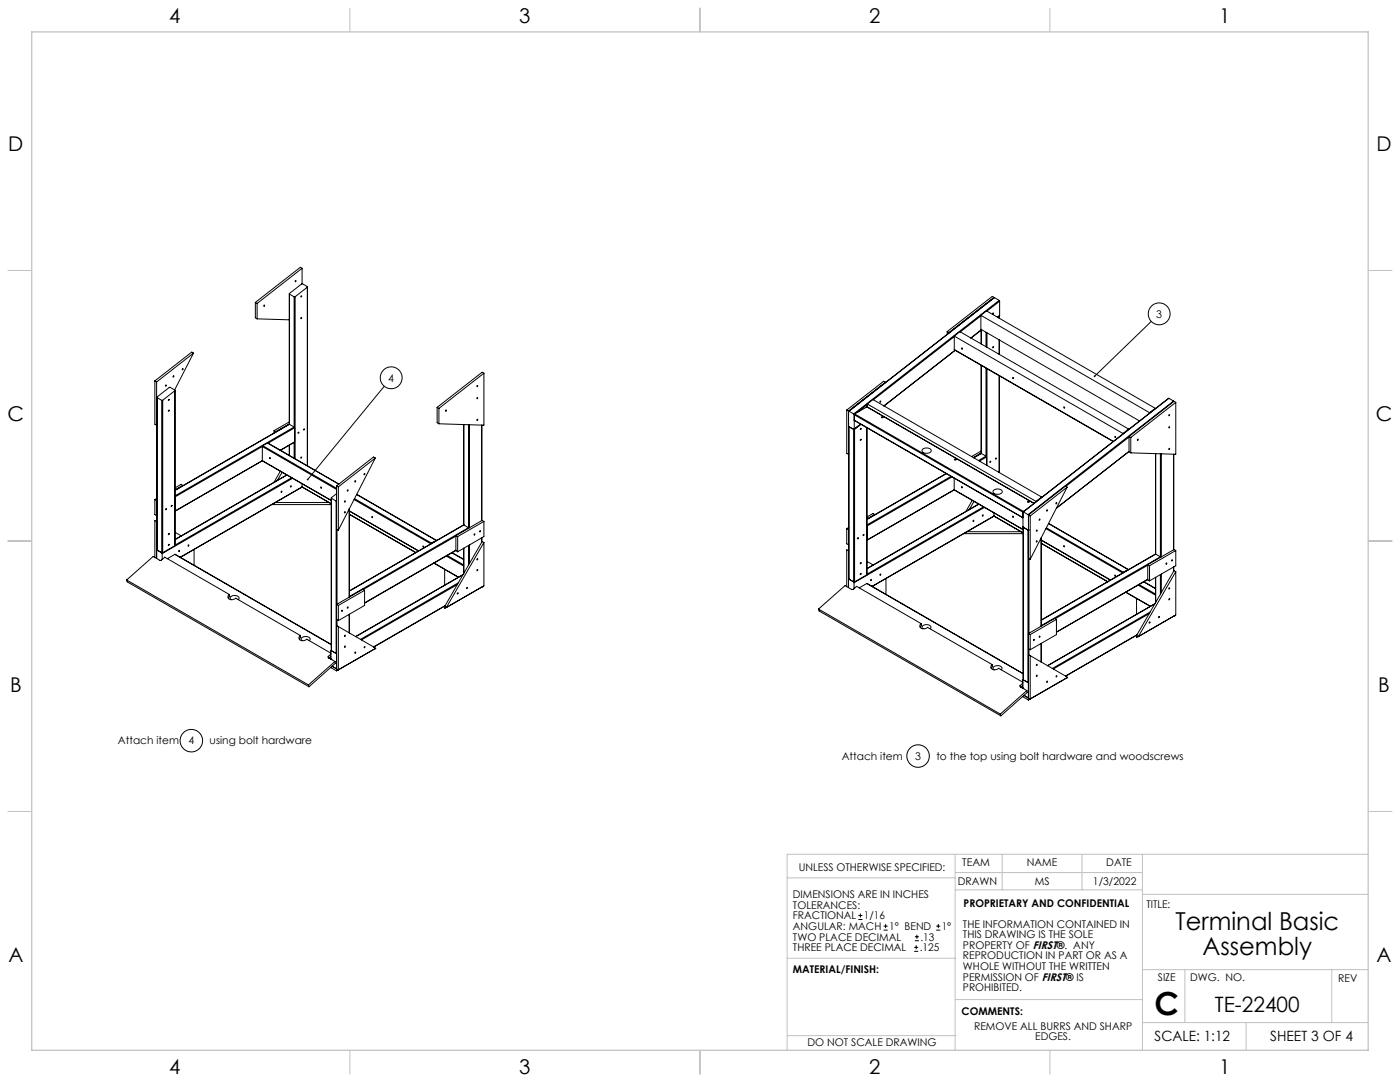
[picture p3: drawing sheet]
<svg xmlns="http://www.w3.org/2000/svg" width="559mm" height="432mm" viewBox="0 0 559 432" stroke-linecap="round" stroke-linejoin="round" font-family="sans-serif">
<g fill="none" stroke="#c0c0c0" stroke-width=".4">
<path d="M139.7 3.2v9.5M279.4 3.2v9.5M419.1 3.2v9.5M3.1 107.9h9.6M546.1 107.9h9.5M3.1 215.9h9.6M546.1 215.9h9.5M3.1 323.8h9.6M546.1 323.8h9.5M314.2 350.3h67M381.2 340.9v78.2M381.2 355.1h74.8"/>
<path d="M381.2 348.2h74.8M400 340.9v14.2M431.9 340.9v14.2M456 340.9v78.2M456 356.9h90.1M546.1 340.9h-231.9v78.2M314.2 382.4h67.2M381.2 398.9h74.8M456 387h90.1M472.9 387v21.1M531.6 387v21.1M139.7 419.1v9.6"/>
<path d="M279.4 419.1v9.6M314.2 413.3h67M419.1 419.1v9.6M456 408.1h90.1M497.4 408.1v11"/>
</g>
<path d="M12.7 12.7h533.4v406.4h-533.4z" fill="none" stroke="#c0c0c0" stroke-width=".5"/>
<g fill="none" stroke="#000" stroke-width=".4">
<path d="M115.5 117.3v52M115.5 117.4l1.9 1.1M115.5 117.4v51.9M117.4 118.5v51.9M117.8 118.4l-.4 .1M117.8 118.4v64.7M120.6 107.1l-18 14M120.6 107.1v6.1M120.6 107.1l-.7-.4-18 14M122.7 114.6v-.2l-2.3-1.1-4.9 4.1M122.7 114.6l-4.9 3.8M122.7 114.6v71.3"/>
<path d="M122.7 114.5v71.4M396.7 118.7l-17.9 14M396.7 118.7v.1M396.7 118.7l-.6-.4-18 14M396.9 118.8l-58.2 45.3M396.9 118.8l-58 45.3M396.9 118.8l1.9 1.1M398.8 119.9l.2 .3M398.8 119.9l-58.1 45.3M101.9 120.7v6.1l.7 .4M101.9 120.7l.7 .4M102.6 121.1v6.1"/>
<path d="M102.6 127.2l12.9 .4M378.1 132.3v1.1M378.1 132.3l.7 .4M378.8 132.7v.2M380.9 139.5l63.4 36.7M380.9 134.1v5.4M380.9 134.1l2.3-1.7 67.3 38.8M380.9 134.1l67.3 38.9M380.9 139.5l63.5 36.6M380.9 134.3l-32.3 25.3M381.3 139.8l-28.5 22.2M391.5 125.8l2.3-1.7 67.3 38.8"/>
<path d="M391.5 125.8l67.4 38.9M391.5 125.8v5.6l63.3 36.6M391.5 126l-8.2 6.5M391.7 131.7v5.6M391.8 131.6l-4.3 3.3M391.8 131.6l-4.2 3.3M393.6 132.6v5.8M393.9 132.8v5.8M398.3 126.7l.6-.6v.9M398.8 135.6l.1 5.9M399 125.9l-.8 .7M399 120.2v5.7"/>
<path d="M399 120.2l-5.1 4M399 125.9l-.9 .7M459.5 128.3l-22.6 21.8M61.8 152l.7 .4M61.8 152v17.3l.7 .4M62.5 152.4v17.3M62.6 158.6l.1 60.9M64.6 159.8v60.8M64.9 159.7l-.3 .1M64.9 159.7v60.9M69.8 155.9v-.2l-2.2-1.1-5 3.9 2 1.3M69.8 155.9l-4.9 3.8"/>
<path d="M69.8 155.9v61.9M69.9 155.8l-.1 62M77.2 140.9l-.6-.4-14.8 11.5M77.2 140.9l-14.7 11.5M77.2 140.9l-7.5 14.7M153.4 154.1l-30.6 37.3M193.1 148.9v20.8l-17.9-.6M193.1 148.9l-17.9 14.1M193.1 148.9l-.7-.3-17.9 14M353.4 152.5l-14.7 11.5M353.4 152.5l-.1 .3M353.4 152.5l-.7-.3-14.7 11.5"/>
<path d="M391.6 145.8l.1 35.2M393.6 146.9v35.1M393.9 147.1v38.6M398.8 149.9l.1 38.7M466.5 159l-58.2 45.3M466.5 159l-58 45.3M466.5 159l1.9 1.1M62.6 169.5l-.1 .2M104.7 178.2v5.6M104.7 178.2l29.6 17.1M104.7 178.2l-34.7 20M104.9 177.9l-.2 .3"/>
<path d="M104.9 177.9l29.4 17M106.8 176.8l28.5 16.4M106.8 176.8l-1.9 1.1M106.8 176.8l28.4 16.4M109.4 171.9l.7 .4M109.4 171.9v.9M110.1 172.3v.1M115.4 169.3h.1M115.5 177.7v4.1M115.5 168.4l-6.1 3.5M115.5 169.2l-5.4 3.1M115.5 169.3l-45.6 26.4"/>
<path d="M115.5 169.3l1.9 1.1M117.4 170.4l.2 .3M117.4 176.6v6.3M117.4 170.4l-47.5 27.5M117.6 176.4l-5.7 3.3M117.6 170.7v5.7M117.6 170.7l-10.6 6.1M119.1 172.5l.2 .2-.3 .2zM174.5 162.6v6.1l.7 .4M174.5 162.6l.7 .4M175.2 163v6.1M185.1 169.4v40.1"/>
<path d="M187 169.5v41.1M187.4 169.5v41.1M192.2 169.7v38.1M192.3 169.7v38.1M338 163.7l.7 .3M338 163.7v17.2l.7 .4M338.7 164v17.3M338.7 169.9l.2 .4M338.8 170.3v60.8M338.8 170.3l1.9 1.1M338.9 164.1l-.2 .2M338.9 170.3l1.9 1.1 .2-.2"/>
<path d="M338.9 164.1l1.8 1.1M340.7 171.4v60.8M340.7 165.2l.3 .3M341 165.5l67.3 38.9M341 165.5v5.7M341.1 171.3l-.4 .1M341.1 171.3v60.9M341.1 165.2l-.1 .3M341.1 165.2l67.4 38.9M343.5 175.3l.2 .2-.3 .3zM343.5 169.3l-2.5 1.9M343.5 169.3l-2.6 2"/>
<path d="M343.6 169.3l-2.5 2M346 170.7v58.7M346 162.4l66.8 38.4zM346 162.4l-4.9 2.8M346.2 161.2v1.2M346.2 161.2l2.2-1.7 67.4 38.9M346.2 161.2l67.3 38.9M346.2 161.4l-4.2 3.3M368.2 179.4a2.18 2.18 0 0 1 3.5 .6 2.12 2.12 0 0 1-3.7-.3zM391.6 180l-3.8 2.2M424.6 162.4l.3 .4zM448.2 173v.1"/>
<path d="M450.5 171.2l-2.3 1.8M450.5 171.2v.2M450.6 174.2v6.1l.7 .4M450.6 174.2l.7 .4M450.6 174.4l-25.2 19.7M451.3 174.6v6.1M458.9 164.7v.2M461.1 162.9l-2.2 1.8M461.1 162.9v.2M468.4 160.1l.2 .1M468.4 160.1l-58 45.3M468.6 160.2l.7 .4"/>
<path d="M468.6 160.2l-18 14M469.3 160.6v20.7l-18-.6M469.3 160.6l-18 14M61.8 199.4v6l.7 .4M61.8 199.4l.7 .3M62.5 199.7v6.1M62.6 199.7h-.1M62.6 198.9l-.8 .5M69.9 198l.1 .2M70 198.2l-.1 5.8M73 193.7l-3.1 1.8M73 193.7v.1"/>
<path d="M73 193.7l-.7-.4-2.4 1.4M104.7 183.8l27.5 16M104.7 183.8l-34.8 20.2M104.7 183.8l27.5 15.9M111.9 188.1l-2.5 4.4M112.6 188.5l-1.9 3.2M114.4 189.5l-44.5 25.8M114.5 189.6l-44.6 25.8M116.4 190.7l-46.5 26.8M116.8 190.9l-52.1 30M120.6 194.3v.1M120.6 193.1v1.2"/>
<path d="M120.6 194.3l11.6 6.7M120.6 194.3l-48.7 28.1M120.6 194.4l-48.6 28M120.6 194.4l11.6 6.7M132.2 198.8l.1 60.9M132.3 198.9l1.9 1.1M132.3 198.9v60.8M134.2 200h.1M134.2 200v60.8M134.3 197l-2 1.9M134.3 193.9l.7 .4M134.3 193.9v17.3l.7 .4"/>
<path d="M135 194.3v17.3M141.3 199.4l30.7 17.6M141.5 199l30.7 17.7M142.3 197.3l31.8 18.4M142.4 197.3l31.8 18.4M149.8 182.8l-14.8 11.5M149.8 182.8l-14.8 28.8M149.8 182.8l-.7-.4-14.8 11.5M338.8 181.1l-.1 .2M377.6 189l-31.6 18.2M377.8 189l-31.8 18.3M379.6 190.1l-33.6 19.4"/>
<path d="M380 190.3l-33.9 19.6M380.9 195.4l27.5 16M380.9 195.5l-34.8 20.1M380.9 190.8v4.6M380.9 195.4l27.5 15.9M380.9 195.4l-34.8 20.1M388.1 199.7l-2.6 4.4M388.6 182.7l3.1-1.7zM391.6 180.8l-3.1 1.8M391.7 181l1.9 1M393.6 182l.2 .4M393.6 182l-3 1.8"/>
<path d="M393.8 182.4v3.2M393.8 182.4l-2.9 1.6M396.5 195.8a2.22 2.22 0 0 1 3.6 .5 2.15 2.15 0 0 1-3.8-.2zM415.8 198.4l-2.3 1.7M415.8 198.4v.1M425.9 194.4l-14.7 11.5M425.9 194.4l-14.7 28.8M425.9 194.4l-.7-.4-14.7 11.5M450.6 180.2l-29 22.6M450.6 180.1l-28.9 22.6M461.2 181v40.1M461.3 181v40.2"/>
<path d="M463.2 181.1v41.1M463.6 181.1v41.1M468.4 181.3v38.1M468.5 181.3v38.1M62.5 208.2v14.7M62.5 208.2l-.7-.4v14.7M62.5 208.2h.1M62.5 219.5h.2M62.6 205.7l-.1 .1M62.7 219.5l-.2 .1M62.7 219.5l1.9 1.1M68.4 201.7l.3 .1-.4 .3z"/>
<path d="M69.8 217.8l-4.9 2.8M69.9 212.4l2.5 1.5M71.4 219.7l.2-.1-.1 .5zM75.1 217.5h.3l-.2 .4zM77.5 219.3v6.3M108.5 201.4h23.7M109.9 200.6h21.4M134.5 211.3v29.8M139.4 203.1v35.2M139.5 203v35.3M139.5 204l27.5 15.9M139.5 205.3l26.4 15.3"/>
<path d="M139.5 203.9l27.6 16M172.2 216.7l-.2 .3M174.1 215.7h.2M174.1 215.7l-1.9 1M182 219.7l-36.5 21M182 213.7l.7 .4M182 213.7v6.1l.7 .4M182 214l-37 21.3M182 219.6l-36.5 21M182.7 214.1v6.1M185.1 209.5l-45.6 26.3M185.1 218.8v10.1"/>
<path d="M185.1 209.5l1.9 1.1M185.1 209.5l-45.6 26.4M187 210.6l.1 .1M187 217.7v7.8M187 210.6l-47.5 27.5M187.4 217.5v7.4M191.6 211.8l.2 .2-.3 .2zM192.2 214.7v1.7M192.3 214.6v1.7M193.1 208.1v6l-10.4 6.1M193.1 216.5v17.3l-14.9 8.6M193.1 216.5l-.7-.4-14.9 25.9 .7 .4"/>
<path d="M193.1 216.5l-14.9 25.9M193.1 208.1l-.7-.4-10.4 6M193.1 208.1l-10.4 6M338 211v6l.7 .4M338 211l.7 .4M338.7 211.4v6M338.7 219.8v14.7M338.7 219.8l-.7-.4v14.7M338.7 219.8l.1 .1M338.8 210.5l-.8 .5M338.8 211.3l-.1 .1M338.8 217.3l-.1 .1"/>
<path d="M346 209.6l.1 .3M346.1 215.5l-.1 .1M346.1 209.9v5.6M349.1 205.3l-.7-.4-2.4 1.4M349.1 205.3l-3.1 1.8M349.1 205.3v.2M384.6 213h23.8M386 212.2h21.5M388.4 207.7l.3 .2-.3 .2zM388.8 200.1l-1.9 3.2M390.6 201.2l-44.6 25.7M390.7 201.2l-44.7 25.8"/>
<path d="M392.2 205.5h.2l-.2 .5zM392.6 202.3l-46.6 26.8M392.9 202.5l-52 30.1M396.7 205.9l11.7 6.8M396.7 205.9l-48.6 28.1M396.7 204.7v1.2M396.7 205.9l11.7 6.7M408.3 206.6l-67.3-38.9 67.3 39M408.3 204.4v5.8l2.1 1.3M408.5 204.1l-.2 .3M408.5 204.3l-.2 .1M408.5 204.3l1.9 1.1"/>
<path d="M409 203.8l-.5 .3M410.2 200.1l.1-.1a.36 .36 0 0 1 .5-.1 .36 .36 0 0 1 0 .6 .36 .36 0 0 1-.5-.1zM410.3 211.6l-1.9-1.3v61M410.3 211.6h.2M410.3 211.6v60.8M410.4 205.4l.1 .2M410.4 211.5h.1M410.5 211.5h.1M410.5 205.5l.7 .4M410.5 205.5v17.3l.7 .4M411.2 205.9v17.3M413.5 200.1v.1"/>
<path d="M415.5 214.7v35.2M415.6 214.6v35.3M415.6 215.6l27.6 15.9M415.6 216.9l26.5 15.3M415.6 215.5l27.7 16M415.6 216.8l26.5 15.3M417.5 211l30.6 17.7M417.7 210.6l30.7 17.8M418.5 209l31.8 18.3M418.5 208.9l31.8 18.4M469.3 219.7v6.1l-10.5 6M469.3 219.7l-.7-.4-10.5 6.1"/>
<path d="M469.3 219.7l-10.5 6.1M50.6 231.5l10.5-9.4 2.8 1.6 .5-.1 1.4-1.2 25.7 14.8M50.6 231.5l72.5 41.8M50.6 231.5l.2 .7 72.5 41.9M64.6 220.6h.3M64.6 220.6l.1 .3M64.7 220.9v2.4M69.8 221.2l62.4 36M69.8 221.2l-3 1.8M69.8 221.2l62.4 36.1M91.5 237.2a1.31 1.31 0 0 0-.2 1.8 1.31 1.31 0 0 0 1.8 .3l1-.6 25.7 14.9M91.5 237.2l.2 .7-.5 .9"/>
<path d="M95.1 239.3a.99 .99 0 0 0 .1-1.2 .99 .99 0 0 0-1.2-.4 1.4 1.4 0 0 0-2 1.4l.3 .2M139.5 238.2h.1M145.5 235.6v6l-10.5 6.1M145.5 235.6l-10.5 6M145.5 235.6l-.7-.4-10.5 6M177.5 227.2v6.3M178.1 221.9l7 4M178.5 221.7l6.6 3.8M180.3 220.6l4.8 2.7M182.5 233.3l-38.2 22.1M182.9 232.6l-39 22.6M183 230.3l-9.8-5.6 9.7 5.7"/>
<path d="M184.9 229.3l-43 24.7M190.4 227.5l.3-.1-.3 .4zM192.4 234.2h.1M192.4 234.2l-14.9 8.7v-1M338.8 231.1h-.1M338.8 231.1l-.1 .1M338.8 231.1l1.9 1.1M340.7 232.2h.4M340.7 232.2l.2 .4M340.9 232.6v2.3M346 232.9l62.4 35.9M346 229.4l-4.9 2.8"/>
<path d="M346 232.9l-3 1.7M346 232.9l62.4 36M346 224l2.5 1.5M347.6 231.3l.2 .1-.3 .3zM351.3 229.2h.3l-.3 .4zM353.6 230.9v6.3M410.7 222.9v29.8M448.4 228.4l-.2 .2M449.3 236.4l9.8 5.6M449.4 236.3l9.8 5.6M450.3 227.3l-1.9 1.1M453.6 238.8v6.3"/>
<path d="M454.3 233.5l6.9 4M454.6 233.3l6.6 3.8M456.5 232.2l4.7 2.7M456.6 232.2l4.6 2.6M458.1 231.2l-36.4 21.1 36.4-21M458.1 225.4l.7 .4M458.1 225.4v6l.7 .4M458.1 225.6l-36.9 21.3M458.8 225.8v6M461.2 230.4v10.1M461.3 221.2l-45.7 26.2M461.3 221.2l1.9 1"/>
<path d="M461.3 230.4v10M461.3 221.2l-45.7 26.3M463.2 222.2l.1 .2M463.2 229.3v7.8M463.2 222.2l-47.6 27.5M463.6 229.1v7.4M468.4 226.3v1.7M468.5 226.2v1.7M468.6 227.7l.7 .4-15 26-.7-.5zM469.3 228.1v17.3l-15.7 9.1v-1M119.8 253.6a1.32 1.32 0 0 0-.1 1.8 1.32 1.32 0 0 0 1.8 .2l.9-.5 9.7 5.6M119.8 253.6l.2 .7-.5 .9"/>
<path d="M123.4 255.7a.99 .99 0 0 0 .2-1.3 .99 .99 0 0 0-1.2-.4 1.41 1.41 0 0 0-2.1 1.4l.3 .3M132.2 259.6v.1M132.3 259.7l-.2 .1v3.3M132.3 259.7l1.9 1.1M134.3 241.2v6.1l.7 .4M134.3 241.2l.7 .4M134.5 247.4v2.4M135 241.6v6.1M135 250v17.3M135 250l-.7-.3v18M135 250l15 8.7-15 8.6M137.6 253.5l.2 .3-.3 .2z"/>
<path d="M137.6 257.9l.2-.1-.1 .5zM139.4 245.2v7.4M139.5 245.1v7.5M149.3 259.1h.1M149.3 259.1l-15 8.6M177.6 241.8l-28.4 16.4M177.7 241.7l-28.6 16.5M326.7 243.1l10.6-9.4 2.7 1.6 .6-.2 1.3-1.1 25.7 14.8M326.7 243.1l72.6 41.9M326.7 243.1l.2 .7 72.6 41.9M367.6 248.8a1.29 1.29 0 0 0-.1 1.8 1.29 1.29 0 0 0 1.8 .3l.9-.5 25.8 14.8M367.6 248.8l.2 .8-.5 .8"/>
<path d="M368.4 250.9a1.02 1.02 0 0 1-.1-1.2 1.02 1.02 0 0 1 1.2-.4 1.35 1.35 0 0 1 1.4 .1 1.35 1.35 0 0 1 .5 1.3l-.2 .2M410.5 252.8v6.1l.7 .4M410.5 252.8l.7 .5M410.7 259v2.4M411.2 253.3v6M412.6 255.3h.3l-.3 .4zM415.5 256.8v7.4M415.6 249.8h.1M415.6 256.8v7.4M421.7 247.2v6.1l-10.5 6M421.7 247.2l-10.5 6.1M421.7 247.2l-.7-.4-10.5 6"/>
<path d="M453.8 253.3l-28.5 16.5M458.7 244.9l-38.3 22.1M459 244.3l-38.9 22.5M460.9 241l-42.7 24.7M461 240.9l-42.9 24.7M468.6 245.8h.1M123.1 273.3l.2 .8M131.1 261.9v.6l2.6 1.5M131.1 261.9l.1 .6M131.5 262.5l.6 .3M132 266.4l2.3 1.3M132.1 263h.1"/>
<path d="M132.1 261l-1 .9M132.1 261.9l-.8 .7 .8 .4M132.5 265.9l2.5 1.4M133.7 264l-10.6 9.3M133.7 264l.2 .7-10.6 9.4M134.2 260.8h.1M134.2 260.8l.1 .3M134.3 266.7l-.1 .1M134.3 266.8h.1M396 265.2a1.29 1.29 0 0 0-.2 1.8 1.29 1.29 0 0 0 1.8 .2l1-.5 9.7 5.6M396 265.2l.2 .7-.5 .9M396.7 267.3a1.02 1.02 0 0 1-.1-1.3 1.02 1.02 0 0 1 1.2-.4 1.35 1.35 0 0 1 1.4 .2 1.35 1.35 0 0 1 .6 1.3l-.2 .2"/>
<path d="M407.2 273.5v.5l2.7 1.6M407.5 274.2l.8 .5M407.6 274.1l.7 .3M408.2 278l2.3 1.4M408.3 274.7h.1M408.3 272.6l-1.1 .9M408.3 273.5l-.8 .7-.3-.7M408.3 271.3h.1M408.4 271.3l-.1 3.4M408.4 271.3l1.9 1.1M408.7 277.5l2.5 1.4M409.9 275.6l-10.6 9.4"/>
<path d="M409.9 275.6l.1 .7-10.5 9.4M410.3 272.4l.2 .1M410.3 272.4l.2 .3M410.5 278.3l-.2 .1M410.5 278.4h.1M411.2 261.7v17.2M411.2 261.7l-.7-.4v18.1M411.2 261.7l15 8.6-15 8.6M413.7 269.6l.3-.1-.2 .4zM413.8 265.1l.2 .2-.3 .3zM421.6 269.7l.3 .2-.3 .2zM425.5 270.7h.1"/>
<path d="M425.5 270.7l-15 8.7M399.3 285l.2 .7M342.6 367h1.6M342.6 365.4h1.6M343.4 364.6v1.5M352.7 371.2h1.6M352.7 369.6h1.6M353.5 368.8v1.6M364.9 379.7h1.6M364.9 378.1h1.6M365.2 375.4h1.6M365.2 373.8h1.6"/>
<path d="M365.7 377.3v1.5M366 373v1.6M373.7 371.2h1.6M373.7 369.6h1.6M374.5 368.8v1.6"/>
<circle cx="118" cy="112.2" r=".22"/>
<circle cx="120.2" cy="118.4" r=".21"/>
<circle cx="105.5" cy="121.9" r=".22"/>
<circle cx="120.2" cy="127" r=".21"/>
<circle cx="383.9" cy="139.1" r=".21"/>
<circle cx="396.4" cy="138.6" r=".23"/>
<circle cx="396.4" cy="125.1" r=".22"/>
<circle cx="462.7" cy="125.3" r="4.4"/>
<circle cx="66.2" cy="153.9" r=".22"/>
<circle cx="67.4" cy="159.6" r=".21"/>
<circle cx="69.2" cy="150.3" r=".23"/>
<circle cx="72.9" cy="147.4" r=".22"/>
<circle cx="156.1" cy="150.8" r="4.4"/>
<circle cx="190.5" cy="158.9" r=".21"/>
<circle cx="190.5" cy="154" r=".22"/>
<circle cx="404.3" cy="150.8" r=".22"/>
<circle cx="67.4" cy="164" r=".23"/>
<circle cx="121.4" cy="171.4" r=".21"/>
<circle cx="178" cy="163.8" r=".22"/>
<circle cx="190.5" cy="167.5" r=".21"/>
<circle cx="343.5" cy="171.3" r=".23"/>
<circle cx="351.4" cy="160.2" r=".22"/>
<circle cx="352.2" cy="166.6" r=".32"/>
<circle cx="445.1" cy="174.4" r=".21"/>
<circle cx="454.2" cy="175.4" r=".22"/>
<circle cx="466.7" cy="179.1" r=".22"/>
<circle cx="466.7" cy="170.5" r=".22"/>
<circle cx="466.7" cy="165.7" r=".22"/>
<circle cx="107.7" cy="182.8" r=".23"/>
<circle cx="112.4" cy="196.2" r=".23"/>
<circle cx="116.2" cy="194.1" r=".23"/>
<circle cx="120.2" cy="182.7" r=".23"/>
<circle cx="128.1" cy="194.6" r=".21"/>
<circle cx="138.7" cy="195.8" r=".22"/>
<circle cx="141.8" cy="192.2" r=".21"/>
<circle cx="145.4" cy="189.3" r=".22"/>
<circle cx="381.4" cy="183.4" r=".32"/>
<circle cx="383.9" cy="194.4" r=".22"/>
<circle cx="395.3" cy="184.4" r=".23"/>
<circle cx="397.5" cy="183.1" r=".23"/>
<circle cx="66.3" cy="203.3" r=".23"/>
<circle cx="67.4" cy="217.5" r=".23"/>
<circle cx="67.4" cy="213.2" r=".23"/>
<circle cx="137.6" cy="204.5" r=".22"/>
<circle cx="137.6" cy="200.2" r=".22"/>
<circle cx="148.5" cy="206.3" r=".22"/>
<circle cx="168.9" cy="218.1" r=".22"/>
<circle cx="189.5" cy="213.3" r=".22"/>
<circle cx="342.4" cy="214.9" r=".23"/>
<circle cx="344.7" cy="213.6" r=".23"/>
<circle cx="404.3" cy="206.2" r=".22"/>
<circle cx="413.8" cy="211.8" r=".22"/>
<circle cx="413.8" cy="216.1" r=".22"/>
<circle cx="414.9" cy="207.4" r=".22"/>
<circle cx="417.9" cy="203.8" r=".22"/>
<circle cx="421.6" cy="200.9" r=".23"/>
<circle cx="424.7" cy="218" r=".21"/>
<circle cx="182.7" cy="236.9" r=".23"/>
<circle cx="186.4" cy="234.7" r=".23"/>
<circle cx="190.5" cy="223.3" r=".23"/>
<circle cx="343.5" cy="224.8" r=".23"/>
<circle cx="343.6" cy="229.1" r=".21"/>
<circle cx="445.1" cy="229.7" r=".22"/>
<circle cx="465.6" cy="224.9" r=".22"/>
<circle cx="466.7" cy="239.2" r=".23"/>
<circle cx="466.7" cy="234.9" r=".21"/>
<circle cx="467.9" cy="223.6" r=".21"/>
<circle cx="136.5" cy="243.8" r=".22"/>
<circle cx="138.7" cy="242.5" r=".23"/>
<circle cx="145.6" cy="258.3" r=".23"/>
<circle cx="414.9" cy="254.1" r=".22"/>
<circle cx="458.9" cy="248.5" r=".23"/>
<circle cx="462.6" cy="246.3" r=".23"/>
<circle cx="141.8" cy="260.4" r=".23"/>
<circle cx="418" cy="272" r=".22"/>
<circle cx="76.4" cy="295.6" r="4.5"/>
<circle cx="366.4" cy="301.7" r="4.5"/>
</g>
<path d="M122.7 191.1l-.1 .6a.34 .34 0 0 0 .5-.3 .34 .34 0 0 0-.4-.3zM436.6 150l.1 .4 .2-.3-.2 .3a.34 .34 0 0 0 .5-.1 .34 .34 0 0 0-.1-.4 .34 .34 0 0 0-.5 .1z" fill="#000"/>
<text font-size="12.7" x="460.9" y="405.2">C</text>
<g font-size="9.9">
<text x="469.2" y="371.2">Terminal Basic</text>
<text x="480" y="381.1">Assembly</text>
</g>
<text font-size="8.5" x="484.9" y="404">TE-22400</text>
<g font-size="8.1">
<text x="67.6" y="9.3">4</text>
<text x="207.3" y="9.3">3</text>
<text x="347" y="9.3">2</text>
<text x="486.7" y="9.3">1</text>
<text x="3.3" y="60.1">D</text>
<text x="549.4" y="60.1">D</text>
<text x="3" y="168">C</text>
<text x="549.1" y="168">C</text>
<text x="4" y="276">B</text>
<text x="550.1" y="276">B</text>
<text x="3.3" y="383.9">A</text>
<text x="549.4" y="383.9">A</text>
<text x="67.6" y="428.4">4</text>
<text x="207.3" y="428.4">3</text>
<text x="347" y="428.4">2</text>
<text x="486.7" y="428.4">1</text>
</g>
<g font-size="5.6">
<text x="460.9" y="415.2">SCALE: 1:12</text>
<text x="507" y="415.2">SHEET 3 OF 4</text>
</g>
<g font-size="4.2">
<text x="461.5" y="126.8">3</text>
<text x="155" y="152.3">4</text>
<text x="47.1" y="297">Attach item</text>
<text x="75.2" y="297.1">4</text>
<text x="83.7" y="297">using bolt hardware</text>
<text x="336" y="303.1">Attach item</text>
<text x="365.3" y="303.2">3</text>
<text x="373.7" y="303.1">to the top using bolt hardware and woodscrews</text>
<text x="318.8" y="347.7">UNLESS OTHERWISE SPECIFIED:</text>
<text x="384.1" y="345.5">TEAM</text>
<text x="409.9" y="345.7">NAME</text>
<text x="441.6" y="345.7">DATE</text>
<text x="382.3" y="353.3">DRAWN</text>
<text x="413" y="353.3">MS</text>
<text x="436.3" y="353.3">1/3/2022</text>
<text x="316.5" y="358.5">DIMENSIONS ARE IN INCHES</text>
<text x="316.5" y="362.7">TOLERANCES:</text>
<text x="384.6" y="361.9">PROPRIETARY AND CONFIDENTIAL</text>
<text x="457.6" y="362.3">TITLE:</text>
<text x="316.5" y="371.2">ANGULAR: MACH</text>
<text x="316.5" y="366.9">FRACTIONAL</text>
<text x="344.8" y="366.9">1/16</text>
<text x="354.9" y="371.2">1° BEND</text>
<text x="375.9" y="371.2">1°</text>
<text x="384.4" y="370.2">THE INFORMATION CONTAINED IN</text>
<text x="316.5" y="375.4">TWO PLACE DECIMAL</text>
<text x="367.4" y="375.4">.13</text>
<text x="384.4" y="374.4">THIS DRAWING IS THE SOLE</text>
<text x="316.5" y="379.6">THREE PLACE DECIMAL</text>
<text x="367.1" y="379.6">.125</text>
<text x="384.4" y="378.6">PROPERTY OF FIRST®. ANY</text>
<text x="384.4" y="382.9">REPRODUCTION IN PART OR AS A</text>
<text x="316.5" y="388.4">MATERIAL/FINISH:</text>
<text x="384.4" y="387.1">WHOLE WITHOUT THE WRITTEN</text>
<text x="384.4" y="391.3">PERMISSION OF FIRST® IS</text>
<text x="384.4" y="395.6">PROHIBITED.</text>
<text x="462.2" y="391.3">SIZE</text>
<text x="475.1" y="391.3">DWG. NO.</text>
<text x="534.1" y="391.8">REV</text>
<text x="383.8" y="405.1">COMMENTS:</text>
<text x="388.8" y="410.9">REMOVE ALL BURRS AND SHARP</text>
<text x="322.3" y="417.6">DO NOT SCALE DRAWING</text>
<text x="413.2" y="415.2">EDGES.</text>
</g>
</svg>
